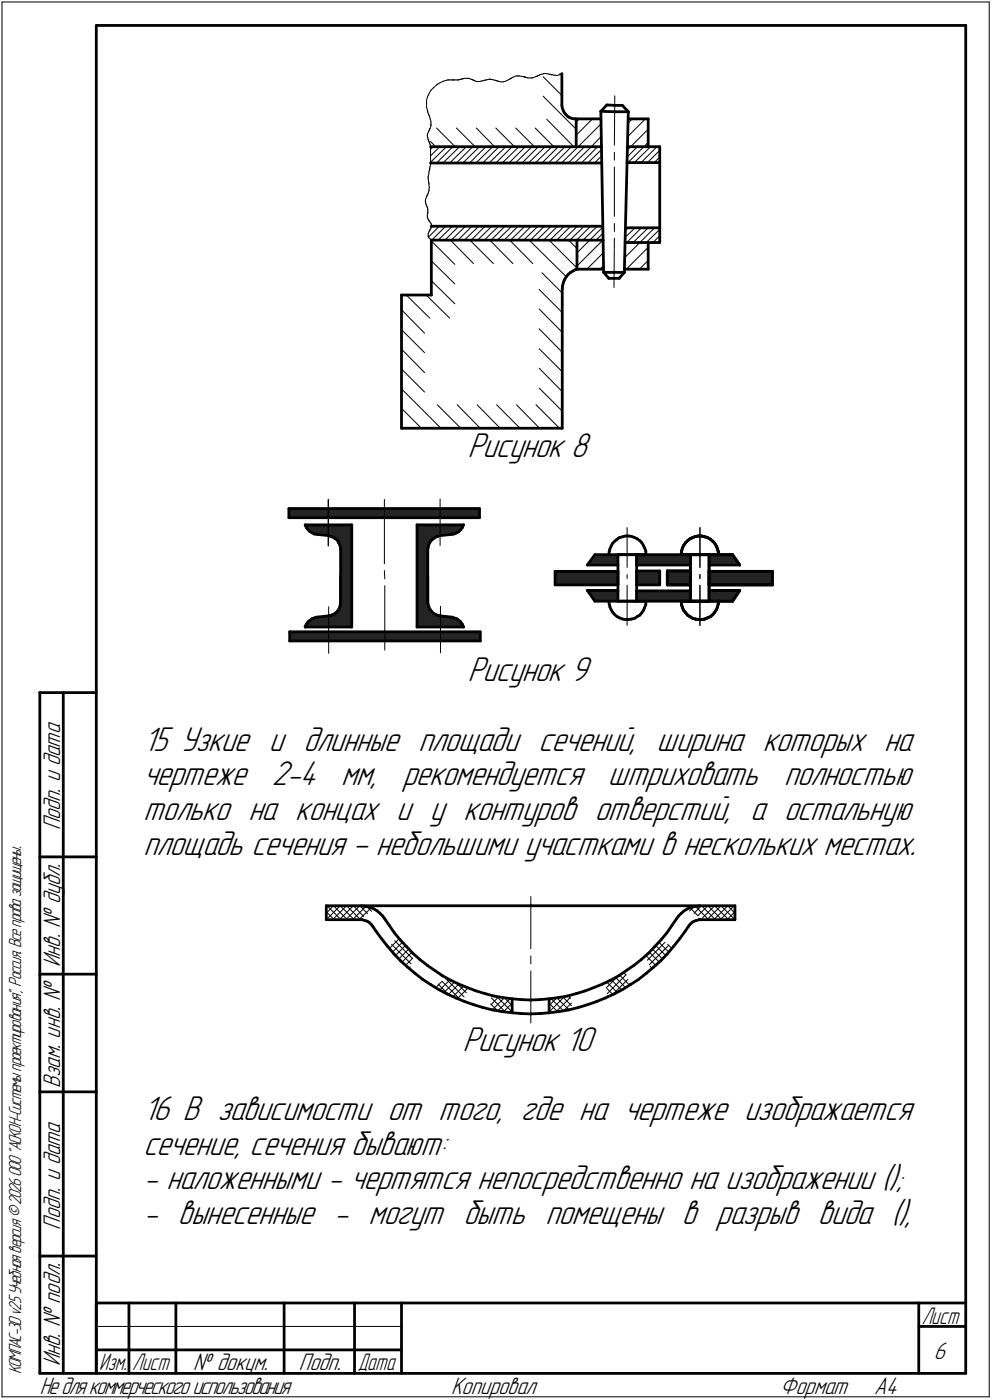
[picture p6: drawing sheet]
<svg xmlns="http://www.w3.org/2000/svg" width="211mm" height="298mm" viewBox="0 0 211 298" stroke-linecap="round" stroke-linejoin="round" font-family="sans-serif">
<path d="M0 0h211.1v298.1h-211.1z" fill="#fff" stroke="#fff" stroke-width=".21"/>
<g fill="none" stroke="#000" stroke-width=".21">
<path d="M.4 .4h210.1zM.4 .4v297zM91.4 19.8l-.3 .5zM91.7 19.2l-.3 .6zM91.7 19.2l.5-.5zM92.2 18.7l.7-.6zM92.9 18.1l.1-.1zM93 18v-.1zM93 17.9h.2zM93.2 17.9l.4-.3zM93.6 17.6l.8-.3zM94.4 17.3l.6-.2z"/>
<path d="M95 17.1l.2-.1zM95.2 17h.1M95.3 17h.1M95.4 17h.2zM95.6 17h.4zM96 17h.2zM96.2 17h.1M96.3 17h.1M96.4 17h.1M96.5 17h.1M96.6 17h.3zM96.9 17h.2z"/>
<path d="M97.1 17h.4zM97.5 17h.1M97.6 17l.1-.1zM97.7 16.9h.2zM97.9 16.9l.1-.1zM98 16.8h.2zM98.2 16.8h.1M98.3 16.8h.1zM98.4 16.8h.1M98.5 16.8h.1M98.6 16.8l.1-.1zM98.7 16.7h.4z"/>
<path d="M99.1 16.7h.4zM99.5 16.7h.1M99.6 16.7h.1M99.7 16.7h.1zM99.8 16.7l.4 .1zM100.2 16.8l.2 .1zM100.4 16.9h.1M100.5 16.9l.1 .1zM100.6 17h.1M100.7 17l.1 .1zM100.8 17.1h.1M100.8 17.1l.2 .1z"/>
<path d="M101 17.2l.2 .1zM101.2 17.3l.3 .1zM101.5 17.4h.2zM101.7 17.4h.1M101.8 17.4h.2zM102 17.4l.4-.1zM102.4 17.3l.3-.1zM102.7 17.2h.3zM103 17.2v-.1zM103 17.1h.1M103.1 17.1h.1M103.3 17l-.1 .1z"/>
<path d="M103.3 17h.2zM103.5 17l.3-.1zM103.8 16.9l.3-.1zM104.1 16.8h.1M104.2 16.8h.1M104.3 16.8l.1 .1zM104.4 16.9h.2zM104.6 16.9l.5 .1zM105.1 17l.2 .1zM105.3 17.1h.2zM105.5 17.1l.1 .1zM105.6 17.2h.1"/>
<path d="M105.7 17.2h.1M105.7 17.2l.1 .1zM105.8 17.3h.2zM106 17.3l.3 .1zM106.3 17.4h.3zM106.6 17.4h.5zM107.1 17.4h.2zM107.3 17.4h.1zM107.4 17.4l.5-.3zM107.9 17.1l.4-.2zM108.3 16.9l.2-.1zM108.5 16.8h.1"/>
<path d="M108.6 16.8l.1-.1zM108.7 16.7h.1M108.8 16.7l.1-.1zM108.9 16.6l.2-.1zM109.1 16.5l.3-.2zM109.4 16.3l.4-.1zM109.8 16.2h.3zM110.1 16.2h.1M110.2 16.2h.1M110.2 16.2h.3zM110.5 16.2l.5 .1zM111 16.3h.3z"/>
<path d="M111.3 16.3h.2zM111.5 16.3h.1M111.6 16.3h.1M111.6 16.4h.1M111.7 16.4h.1M111.8 16.4h.1M111.8 16.4l.2 .1zM112 16.5l.3 .1zM112.3 16.6h.4zM112.7 16.6h.4zM113.1 16.6h.1M113.2 16.6h.1"/>
<path d="M113.3 16.6l.2-.1zM113.5 16.5l.5-.2zM114 16.3h.2zM114.2 16.3l.1-.1zM114.3 16.2h.1M114.4 16.2l.1-.1zM114.5 16.1h.1M114.6 16.1h.1M114.6 16.1l.1-.1zM114.7 16l.2-.1zM114.9 15.9l.2-.1zM115.1 15.8l.5-.1z"/>
<path d="M115.6 15.7h.1zM115.6 16.3l3.9 4zM115.7 15.7h.1M115.7 15.7h.2zM115.9 15.7h.3zM116.2 15.7h.5zM116.7 15.7l.2 .1zM116.9 15.8h.2zM117.1 15.8h.1M117.2 15.8l.1 .1zM117.3 15.9h.1M117.3 15.9h.2z"/>
<path d="M117.5 15.9l.3 .1zM117.8 16h.3zM118.1 16l.4 .1zM118.5 16.1l.5-.2zM119 15.9l.5-.2zM119.1 15.7l.4 .4zM119.5 15.7h.1M210.5 .4v297zM90.8 22.9l.1 .5zM90.8 22.1v.8zM90.8 21.3v.8zM90.9 29l.1 .4z"/>
<path d="M90.9 29h.1M90.9 28.7v.2zM90.9 23.6l.1 .1zM90.9 23.4v.2zM90.9 20.7l-.1 .6zM90.9 20.7h.1M91 29.4l.1 .2zM91 28.4l-.1 .3zM91 23.9l.1 .2zM91 23.9h.1M91 23.8h.1M91 20.5l-.1 .2z"/>
<path d="M91.1 38.1l.1 .3zM91.1 37.8v.3zM91.1 37.8h.1M91.1 37.5v.2zM91.1 29.8l.1 .2zM91.1 29.6v.2zM91.1 24.1l.1 .2zM91.1 20.3l-.1 .2zM91.2 38.9h.1zM91.2 38.9h.1M91.2 38.8h.1M91.2 38.5v.2z"/>
<path d="M91.2 38.4v.1zM91.2 37.3l-.1 .2zM91.2 30l.1 .1zM91.2 28l-.2 .4zM91.2 24.4l.1 .1zM91.2 24.4h.1M91.3 39.4l.1 .5zM91.3 39v.4zM91.3 39h.1M91.3 36.8l-.1 .5zM91.3 36.5v.3zM91.3 30.2l.1 .1z"/>
<path d="M91.3 30.2h.1M91.3 30.1h.1M91.3 27.9l-.1 .1zM91.3 27.9l.1-.1zM91.3 24.6l.1 .1zM91.3 24.6h.1M91.4 39.9l-.1 .4zM91.4 36.3l-.1 .2zM91.4 36.3h.1M91.4 36.2h.1M91.4 36.2v-.1zM91.4 30.3v.3z"/>
<path d="M91.4 27.8h.1M91.4 27.7h.1M91.4 24.7v.2zM91.4 36.1h.1M91.4 36h.1M91.4 35.7v.2zM91.4 30.6l.1 .1zM91.4 27.5v.1zM91.4 27.5h.1M91.4 27.4l.1-.1zM91.4 24.9l.1 .4zM91.5 35.4l-.1 .3z"/>
<path d="M91.5 30.8l.1 .2zM91.5 30.8h.1M91.5 25.3l.2 .5zM91.6 35.1l-.1 .3zM91.6 35.1h.1M91.6 35h.1M91.6 34.9h.1M91.6 34.6v.2zM91.6 34.2v.4zM91.6 34v.2zM91.6 33.8v.2zM91.6 33.8h.1"/>
<path d="M91.6 33.7h.1M91.6 33.6h.1M91.6 33.5h.1M91.6 33.3v.1zM91.6 33.1v.2zM91.6 32.9v.2zM91.6 32.9h.1M91.6 32.8h.1M91.6 32.7h.1M91.6 32.4v.2zM91.6 32.4h.1M91.6 32.3h.1"/>
<path d="M91.6 32.1v.2zM91.6 32.1h.1M91.6 31.7v.3zM91.6 31.4v.3zM91.6 31v.4zM91.6 27.1l-.1 .2zM91.6 34.5l3.4-3.3zM91.6 33.2l2-2zM91.6 31.7l.6-.5zM91.6 30.1l1.1 1.1zM91.7 26.8l-.1 .3zM91.7 26.8h.1"/>
<path d="M91.7 26.7h.1M91.7 26.6h.1M91.7 26.2v.3zM91.7 25.8v.4zM92.9 34.7l3.5-3.5zM92.9 27.3l4 3.9zM94.2 34.7l3.6-3.5zM95.7 34.7l3.5-3.5zM97.1 34.7l3.5-3.5zM97.1 27.3l4 3.9zM98.5 34.7l3.5-3.5zM99.9 34.7l3.5-3.5z"/>
<path d="M101.3 34.7l3.5-3.5zM101.3 27.3l3.9 3.9zM104.1 34.7l3.5-3.5zM105.5 34.7l3.5-3.5zM105.5 27.3l4 3.9zM106.2 31.2l-3.5 3.5zM106.8 34.7l3.6-3.5zM108.3 34.7l3.5-3.5zM109.6 34.7l3.6-3.5zM109.7 27.3l4 3.9zM111.1 34.7l3.5-3.5zM112.4 34.7l3.6-3.5z"/>
<path d="M113.9 34.7l3.5-3.5zM113.9 27.3l4 3.9zM115.3 34.7l3.5-3.5zM115.6 20.5l7 7zM116.3 25.4l5.8 5.8zM116.7 34.7l3.5-3.5zM118.1 34.7l3.5-3.5zM119.5 34.7l3.5-3.5zM120.9 34.7l3.5-3.5zM122.3 34.7l3.5-3.5zM122.6 28.8l3.5-3.5zM122.6 26l.7-.7z"/>
<path d="M123 31.2l4.9-4.9zM123.7 34.7l3.5-3.5zM125.1 34.7l2.9-2.9zM126.5 34.7l1.5-1.5zM127.8 34.7l.2-.2zM127.9 29l-2.1 2.2zM130.7 35.6v10.5zM130.7 32.4v1.7zM130.8 20.4l-.1 10.5zM133.5 33.4l2.1-2.2zM133.5 31.9l.7-.7zM133.6 29l3.7-3.7z"/>
<path d="M133.6 34.6l3.4-3.4zM134.2 31.2l3.7-3.7zM134.5 25.3l-.8 .9zM135 34.6l3.4-3.4zM136.4 34.6l3.4-3.4zM137 31.2l.9-.9zM137.8 34.6l2.6-2.6zM140.4 33.4l-1.2 1.2zM90.5 42.9l.1 .3zM90.5 42.9h.1M90.5 42.7v.1zM90.6 43.4l.1 .2z"/>
<path d="M90.6 43.2v.2zM90.6 42.3l-.1 .4zM90.7 43.6l.1 .1zM90.8 43.9h.1M90.8 43.8h.1M90.8 41.9l-.2 .4zM90.8 44l.1 .2zM90.8 44h.1M90.8 41.7v.2zM90.8 41.7h.1M90.8 41.7l.1-.1zM90.9 46.3l.1 .2z"/>
<path d="M90.9 46.3h.1M90.9 46.2h.1M90.9 45.8v.3zM90.9 45.6v.2zM90.9 44.2l.1 .2zM90.9 41.6h.1M90.9 41.5l.1-.1zM91 46.5l.1 .2zM91 45.5l-.1 .1zM91 45.5h.1M91 45.4h.1M91 45.3h.1"/>
<path d="M91 45.2h.1M91 45v.1zM91 44.7v.3zM91 44.7h.1M91 44.4v.2zM91 41.4h.1M91.1 50.4l.2 .2zM91.1 50.1v.3zM91.1 49.8v.3zM91.1 46.7l.1 .1zM91.1 41.1l-.1 .2zM91.2 46.8l.1 .1z"/>
<path d="M91.2 40.9l-.1 .2zM91.2 50.5l2.3-2.3zM91.3 50.6l.2 .3zM91.3 49.4l-.2 .4zM91.3 47l.1 .1zM91.3 47h.1M91.3 40.6l-.1 .3zM91.3 40.5v.1zM91.3 40.3v.2zM91.4 49.2l-.1 .2zM91.4 49.2v-.1zM91.4 47.2h.1"/>
<path d="M91.4 49.1h.1M91.4 49h.1M91.4 48.9h.1zM91.4 47.2l.1 .1zM91.5 50.9l.3 .2zM91.5 48.9l.1-.1zM91.5 47.3l.2 .3zM91.7 48.6l-.1 .2zM91.7 47.6l.1 .2zM91.7 48.5l.3-.3zM91.8 48.3l-.1 .3zM91.8 48v.3z"/>
<path d="M91.8 48h.1M91.8 47.9h.1M91.8 47.8h.1M91.8 59.8l5 4.9zM91.8 55.5l5 5zM91.8 51.3l5 5zM91.9 51.1l2.9-2.9zM93.2 51.1l3.1-2.9zM94.7 51.1l2.9-2.9zM95.8 51.1l5 5zM96 51.1l3.1-2.9zM97.5 51.1l2.9-2.9z"/>
<path d="M98.8 51.1l3.1-2.9zM100 51.1l5 5zM100.2 51.1l3-2.9zM101.6 51.1l3-2.9zM103 51.1l3.1-2.9zM104.2 51.1l4.9 5zM104.5 51.1l2.9-2.9zM105.8 51.1l3.1-2.9zM107.3 51.1l2.9-2.9zM108.5 51.1l4.9 5zM108.6 51.1l3.1-2.9zM110.1 51.1l2.9-2.9z"/>
<path d="M111.4 51.1l3.1-2.9zM112.6 51.1l7.9 7.8zM112.9 51.1l2.9-2.9zM114.2 51.1l3.1-2.9zM115.3 58.1l4.3 4.3zM115.7 51.1l2.9-2.9zM116.8 51.1l6 6zM117 51.1l3.1-2.9zM118.4 51.1l3-2.9zM119.8 51.1l3.1-2.9zM121 51.1l1.8 1.8zM121.2 51.1l3.1-2.9z"/>
<path d="M122.7 51.1l2.9-2.9zM122.8 56.6l5.5-5.5zM122.8 53.8l2.7-2.7zM124 51.1l3.1-2.9zM125.5 51.1l2.8-2.8zM126.8 51.1l1.5-1.4zM127.7 57.3l.7-.7zM128.3 51.1h.1zM128.4 53.8l-3.5 3.5zM130.7 50.7l-.1 10.5zM130.7 47.6v1.7zM132.9 54.9l3.2-3.3z"/>
<path d="M133 50.5l2.1-2zM133.1 49.1l.6-.6zM133.3 57.3l4.6-4.6zM133.3 51.6l-.3 .4zM133.3 51.6l3.2-3.1zM134.7 51.6l3.2-3.1zM136.1 57.3l1.8-1.8zM136.1 51.6l3.2-3.1zM137.5 51.6l2.9-2.7zM138.9 51.6l1.5-1.4zM85.4 78.6l4.9 4.9zM85.4 74.3l4.9 5z"/>
<path d="M85.4 70.2l4.9 4.9zM85.4 66l4.9 5zM86.4 62.8l5 4.9zM90.7 62.8l5 4.9zM114.7 78.4l4.9 5zM114.7 74.3l4.9 4.9zM114.7 70l4.9 5zM114.7 65.8l4.9 5zM114.7 61.6l4.9 4.9zM85.4 87l4.3 4.2zM85.4 82.8l8.4 8.4zM93 86.2l5 5z"/>
<path d="M97.3 86.2l4.9 5zM101.5 86.2l4.9 5zM105.7 86.2l5 5zM109.9 86.2l4.9 5zM114 86.2l5 5zM114.7 82.6l4.9 4.9zM69.8 106.3v9.9zM81.8 106.3v13.8zM93.6 106.3v9.9zM133.4 112.4v8.4zM148.9 112.4v8.4zM69.9 129.2v9.9z"/>
<path d="M81.8 121.5l.1 1.8zM81.9 124.7v13.7zM93.7 129.1v9.9zM133.4 122.3v.9zM133.4 124.6v8.6zM148.9 122.3v.9zM148.9 124.6v8.6zM69.4 195.8l3-2.9zM69.4 193l.2-.1zM69.4 194.1l1.7 1.7zM69.4 195.5l.4 .3zM69.6 192.9l3 2.9z"/>
<path d="M70.8 195.8l2.9-2.9zM71 192.9l-1.6 1.6zM71 192.9l2.9 2.9zM72.2 195.8l3-2.9zM72.4 192.9l3 2.9zM73.6 195.8l2.9-2.9zM73.7 192.9l2.8 2.8zM75 195.8l2.9-2.8zM75.2 192.9l2.2 2.3zM76.5 195.7l2.5-2.4zM76.5 192.9l1.7 1.7zM78.1 193l1 1.1z"/>
<path d="M84.6 199.6l.2 .1zM112.9 190.9v11.1zM146.7 194l1-1zM146.8 193.3l1.7 1.7zM147.7 194.5l1.6-1.6zM147.9 193l2.9 2.8zM148.5 195l2.1-2.1zM149.3 192.9l2.9 2.9zM149.4 195.5l2.7-2.6zM150.5 195.8l2.9-2.9zM150.6 192.9l3 2.9zM151.9 195.8l3-2.9z"/>
<path d="M152.1 192.9l2.9 2.9zM153.2 195.8l3-2.9zM153.4 192.9l3 2.9zM154.7 195.8l1.7-1.7zM154.9 192.9l1.5 1.6zM156 195.8l.4-.3zM156.2 192.9l.2 .1zM82.7 201.8l4.5 4.5zM82.8 202l2.1-2.1zM83.3 201.1l4.2 4.1zM83.5 202.8l2.1-2.1zM84 200.3l3.8 3.8z"/>
<path d="M84.2 203.5l2.1-2.2zM84.8 204.2l2.2-2.1zM85.5 204.9l2.1-2.1zM86.3 205.6l1.5-1.6zM87.3 205.9l-.3 .3zM92.3 210.1h.2zM92.7 210.3l1.3-1.3zM93.2 209.5l2.3 2.3zM93.6 210.8l2.2-2.2zM94.1 209l3.9 3.9zM94.5 211.3l2.2-2.2zM94.9 208.4l3.8 3.9z"/>
<path d="M95.4 211.8l2.2-2.3zM96.4 212.3l2.2-2.3zM97.2 209.4l2 2zM97.3 212.7l2.3-2.3zM99.7 210.4v.1zM104.4 213.8l1.5 1.4zM104.6 212.5l2.9 3zM104.7 212.3l.3-.3zM104.8 215l2.5-2.5zM105.7 212.2l3.3 3.3zM105.9 215.2l2.6-2.5zM106.1 212.3l-1.6 1.7z"/>
<path d="M107.1 215.5l1.9-1.9zM107.4 212.5l1.6 1.6zM108.4 215.6l.6-.5zM112.9 203.5v1.7zM112.9 206.8v11zM116.8 215.5l3.3-3.3zM116.8 214.1l1.6-1.6zM116.8 213.6l1.9 1.9zM116.8 215.1l.6 .5zM117.3 212.7l2.6 2.5zM118.3 215.5l3-3.1zM118.5 212.5l2.6 2.6z"/>
<path d="M119.7 212.3l1.9 1.8zM119.9 215.2l1.7-1.6zM120.8 212l.6 .6zM129 210.3l2.6-2.5zM129.1 209.1l2.2 2.2zM129.1 210.5l1.3 1.3zM129.2 211.6l4-4zM129.2 212l.3 .3zM130 208.6l2.2 2.2zM131 208.1l2.1 2.2zM131.8 207.6l2.1 2.2zM132.7 207.1l.5 .5z"/>
<path d="M133.3 210.1l.7-.6zM133.6 208.5l-3.3 3.3zM137.4 203.5l2.1 2.1zM138.2 205.4l4.1-4.1zM138.2 202.8l2.1 2.1zM138.3 205.7l.5 .5zM138.6 206.3l4.5-4.5zM138.9 202.1l2.1 2.1zM139.5 201.3l2.1 2.2zM140.2 200.7l2.1 2.1zM141.5 200.7l-3.7 3.8zM142.1 201.1l.9 .9z"/>
<path d="M.4 297.4h210.1zM20.5 282.4h64.9z"/>
</g>
<g fill="none" stroke="#000" stroke-width=".59">
<path d="M20.5 5.4h185zM20.5 5.4v287zM119.5 15.7v6.7zM205.5 5.4v287zM91.6 31.2h36.4zM91.6 34.7h36.4zM119.5 22.4l.1 .5zM119.6 22.9l.2 .6zM119.8 23.5l.3 .5zM120.1 24l.3 .4zM120.4 24.4l.4 .4zM120.8 24.8l.4 .3z"/>
<path d="M121.2 25.1l.6 .1zM121.8 25.2l.5 .1zM122.3 25.3h.3zM122.6 25.3h5.2zM122.6 25.3v5.9zM127.8 23.7l.6 34.3zM127.8 23.7l3 .1zM129.1 22.4l-1.3 1.3zM129.1 22.4h1.7zM130.8 22.4h1.6zM130.8 23.8h2.9zM132.4 22.4l1.3 1.4z"/>
<path d="M133.4 34.6h7zM133.5 31.2h6.9zM133.7 25.3h4.2zM133.7 23.8l-.9 34.2zM137.9 25.3v5.9zM140.4 34.6v13.9zM140.4 31.2v3.4zM91.8 51.1v11.7zM91.8 51.1h31zM91.8 48.2h36.5zM120.1 59.5l-.2 .6zM120.5 58.9l-.4 .6z"/>
<path d="M120.9 58.4l-.4 .5zM120.9 58.4l.5-.4zM121.4 58l.6-.3zM122 57.7l.6-.4zM122.6 57.3h.2zM122.8 51.1v6.2zM122.8 51.1h5.6zM122.8 57.3h5.6zM128.4 58l1.1 1.3zM128.4 58h2.2zM129.5 59.3h1.1zM130.6 59.3h1.1z"/>
<path d="M130.6 58h2.2zM132.8 57.3h5.1zM132.8 58l-1.1 1.3zM133 51.6h7.4zM133.1 48.5h7.3zM137.9 51.6v5.7zM140.4 48.5v3.1zM85.4 62.8v28.4zM85.4 62.8h6.4zM119.6 61.5v29.7zM119.7 60.8l-.1 .7zM119.9 60.1l-.2 .7z"/>
<path d="M85.4 91.2h34.2zM61.5 108.3h40.5zM61.5 110.2h40.5zM61.5 108.3v1.9zM64.9 111.8h9.9zM64.9 111.8h.1M64.9 111.8l.3 .6zM65.2 112.4l.3 .4zM65.5 112.8l.5 .4zM66 113.2l.4 .3zM66.4 113.5l.5 .2zM66.9 113.7l.6 .1z"/>
<path d="M67.5 113.8l2.3 .2zM69.8 114l.6 .2zM70.4 114.2l.5 .2zM70.9 114.4l.5 .3zM71.4 114.7l.4 .4zM71.8 115.1l.3 .5zM72.1 115.6l.2 .5zM72.3 116.1l.2 .5zM72.5 117v11.2zM72.5 116.6v.4zM74.8 111.8v21.7zM88.7 111.8h9.9z"/>
<path d="M88.7 111.8v21.7zM91 117v11.2zM91.1 116.6l-.1 .4zM91.2 116.1l-.1 .5zM91.4 115.6l-.2 .5zM91.8 115.1l.4-.4zM91.8 115.1l-.4 .5zM92.2 114.7l.4-.3zM92.6 114.4l.5-.2zM93.1 114.2l.6-.2zM93.7 114l2.4-.2zM96.1 113.8l.5-.1z"/>
<path d="M96.6 113.7l.6-.2zM97.2 113.5l.4-.3zM97.6 113.2l.4-.4zM98.4 112.4l-.4 .4zM98.6 111.8l-.2 .6zM98.6 111.8h.1M102 108.3v1.9zM126.6 118.1h2.9zM126.6 118.1l-1.6 2.2zM129.5 118.1h7.9zM129.6 117.4l-.1 .7zM129.8 116.8l-.2 .6z"/>
<path d="M130 116.2l-.2 .6zM130.4 115.7l-.4 .5zM130.4 115.7l.4-.5zM130.8 115.2l.5-.4zM131.3 114.8l.5-.3zM131.5 118.1h4zM131.5 118.1v9.9zM131.8 114.5l.7-.2zM132.5 114.3l.6-.2zM133.1 114.1h.7zM133.8 114.1l.6 .1zM134.4 114.2l.6 .3z"/>
<path d="M135 114.5l.6 .2zM135.5 118.1v9.9zM135.5 118.1h11.4zM135.5 118.1v2.2zM135.6 114.7l.5 .4zM136.1 115.1l.5 .5zM136.6 115.6l.3 .6zM136.9 116.2l.3 .5zM137.2 116.7l.2 .6zM137.4 117.3v.6zM137.4 117.9v.2zM144.9 117.9v.2z"/>
<path d="M144.9 118.1h8zM145 117.3l-.1 .6zM145.2 116.7l-.2 .6zM145.5 116.2l-.3 .5zM145.9 115.6l-.4 .6zM146.3 115.1l.5-.4zM146.3 115.1l-.4 .5zM146.8 114.7l.6-.2zM146.9 118.1h4zM146.9 118.1v9.9zM146.9 118.1v2.2zM147.4 114.5l.6-.3z"/>
<path d="M148 114.2l.7-.1zM148.7 114.1h.6zM149.3 114.1l.6 .2zM149.9 114.3l.6 .2zM150.5 114.5l.6 .3zM150.9 118.1v9.9zM151.1 114.8l.5 .4zM151.6 115.2l.5 .5zM152.1 115.7l.3 .5zM152.4 116.2l.3 .6zM152.7 116.8l.1 .6zM152.8 117.4l.1 .7z"/>
<path d="M152.9 118.1h3zM155.9 118.1l1.5 2.2zM61.6 134.5h40.6zM61.6 136.5h40.6zM61.6 134.5v2zM64.9 133.5h9.9zM64.9 133.3v.2zM65.2 132.9l-.3 .4zM65.5 132.4l.5-.3zM65.5 132.4l-.3 .5zM66 132.1l.4-.4zM66.4 131.7l.5-.1z"/>
<path d="M66.9 131.6l.6-.2zM67.5 131.4l2.3-.3zM69.8 131.1h.5zM70.3 131.1l.5-.2zM70.8 130.9l.5-.3zM71.7 130.2l-.4 .4zM72.1 129.8l-.4 .4zM72.3 129.3l-.2 .5zM72.4 128.8l-.1 .5zM72.5 122.6v5.6zM72.5 128.2l-.1 .6zM88.7 133.5h9.9z"/>
<path d="M91 122.6v5.6zM91 128.2l.1 .6zM91.1 128.8l.2 .5zM91.3 129.3l.2 .5zM91.5 129.8l.4 .4zM91.9 130.2l.4 .4zM92.3 130.6l.5 .3zM92.8 130.9l.5 .2zM93.3 131.1h.4zM93.7 131.1l2.4 .3zM96.1 131.4l.5 .2zM96.6 131.6l.6 .1z"/>
<path d="M97.2 131.7l.4 .4zM97.6 132.1l.4 .3zM98 132.4l.4 .5zM98.4 132.9l.2 .4zM98.6 133.3v.2zM102.2 134.5v2zM118.1 124.5h13.4zM118.1 121.7h13.4zM118.1 121.7v2.8zM125 120.3h6.5zM125 125.7l1.6 2.3zM125 125.7h6.5z"/>
<path d="M126.6 128h2.9zM129.5 128l.1 .6zM129.5 128h7.9zM129.6 128.6l.2 .7zM129.8 129.3l.2 .6zM130 129.9l.4 .5zM130.4 130.4l.4 .5zM130.8 130.9l.5 .4zM131.3 131.3l.5 .3zM131.5 128h4zM131.5 121.7v2.8zM131.8 131.6l.7 .2z"/>
<path d="M132.5 131.8l.6 .1zM133.1 131.9h.7zM133.8 131.9l.6-.1zM134.4 131.8l.6-.1zM135 131.7l.6-.4zM135.5 121.6h4.9zM135.5 124.5h4.9zM135.5 121.6v2.9zM135.5 120.3h11.4zM135.5 128h11.4zM135.5 125.8h11.4zM135.5 125.8v2.2z"/>
<path d="M135.6 131.3l.5-.3zM136.6 130.5l-.5 .5zM136.9 130l-.3 .5zM137.2 129.4l-.3 .6zM137.4 128.8l-.2 .6zM137.4 128.1v.7zM137.4 128.1h.1M140.4 121.6v2.9zM142 121.6h4.9zM142 121.6v2.9zM142 124.5h4.9zM144.9 128.1l.1 .7z"/>
<path d="M144.9 128.1h.1M144.9 128h8zM145 128.8l.2 .6zM145.2 129.4l.3 .6zM145.5 130l.4 .5zM145.9 130.5l.4 .5zM146.3 131l.5 .3zM146.8 131.3l.6 .4zM146.9 128h4zM146.9 121.6v2.9zM146.9 125.8v2.2zM147.4 131.7l.6 .1z"/>
<path d="M148 131.8l.7 .1zM148.7 131.9h.6zM149.3 131.9l.6-.1zM149.9 131.8l.6-.2zM150.5 131.6l.6-.3zM150.9 124.5h13.4zM150.9 121.7v2.8zM150.9 121.7h13.4zM150.9 120.3h6.5zM150.9 125.7h6.5zM151.1 131.3l.5-.4zM152.1 130.4l-.5 .5z"/>
<path d="M152.4 129.9l-.3 .5zM152.7 129.3l-.3 .6zM152.8 128.6l-.1 .7zM152.9 128l-.1 .6zM152.9 128h3zM157.4 125.7l-1.5 2.3zM164.3 121.7v2.8zM8.5 147.5v144.9zM8.5 147.5h12zM13.5 147.5v144.9zM8.5 182.5h12zM69.4 192.9h43.5z"/>
<path d="M69.4 192.9v2.9zM69.4 195.8h7.5zM76.9 195.8h.1zM76.9 192.9l.4 .1zM77 195.8l.6 .2zM77.3 193h.8zM77.6 196l.5 .2zM78.1 193l.7 .2zM78.1 196.2l.5 .2zM78.6 196.4l.4 .4zM78.8 193.2l.8 .3zM79 196.8l.3 .5z"/>
<path d="M79.3 197.3l.7 1zM79.6 193.5l.7 .5zM80 198.3l1.2 1.6zM80.3 194l.6 .5zM80.9 194.5l.5 .6zM81.2 199.9l1.3 1.6zM81.4 195.1l.5 .6zM81.9 195.7l.9 1.3zM82.8 197l1.1 1.6zM83.9 198.6l1.3 1.6zM112.9 192.9h43.5zM141.9 198.6l-1.3 1.6z"/>
<path d="M143 197l-1.1 1.6zM143.9 195.7l-.9 1.3zM144.4 195.1l-.5 .6zM144.4 195.1l.5-.6zM144.6 199.9l-1.3 1.6zM144.9 194.5l.6-.5zM145.5 194l.7-.5zM145.8 198.3l-1.2 1.6zM146.2 193.5l.8-.3zM146.5 197.3l-.7 1zM146.8 196.8l-.3 .5zM146.8 196.8l.4-.4z"/>
<path d="M147 193.2l.7-.2zM147.2 196.4l.5-.2zM147.7 196.2l.5-.2zM147.7 193h.8zM148.2 196l.6-.2zM148.5 193l.4-.1zM148.8 195.8h.1zM148.9 195.8h7.5zM156.4 192.9v2.9zM8.5 207.4h12zM82.5 201.5l1.3 1.6zM83.8 203.1l1.4 1.5z"/>
<path d="M85.2 200.2l1.3 1.4zM85.2 204.6l1.5 1.3zM86.5 201.6l1.4 1.4zM86.7 205.9l1.6 1.4zM87.9 203l1.4 1.3zM88.3 207.3l1.6 1.2zM89.3 204.3l1.6 1.3zM89.9 208.5l1.7 1.1zM90.9 205.6l1.6 1.1zM91.6 209.6l1.8 1.1zM92.5 206.7l1.6 1.1zM93.4 210.7l1.8 1z"/>
<path d="M94.1 207.8l1.7 .9zM95.2 211.7l1.8 .8zM95.8 208.7l1.8 .8zM97 212.5l1.9 .8zM97.6 209.5l1.9 .8zM98.9 213.3l1.9 .7zM99.5 210.3l1.8 .7zM100.8 214l2 .5zM101.3 211l1.9 .6zM102.8 214.5l2 .6zM103.2 211.6l1.9 .5zM104.8 215.1l2 .3z"/>
<path d="M105.1 212.1l1.9 .3zM106.8 215.4l2 .2zM107 212.4l2 .3zM108.8 215.6l2 .2zM109 212.7l1.9 .2zM109 212.7v2.9zM110.8 215.8l2.1 .1zM110.9 212.9h2zM112.9 212.9h2zM112.9 215.9l2.1-.1zM114.9 212.9l1.9-.2zM115 215.8l2-.2z"/>
<path d="M116.8 212.7l2-.3zM116.8 212.7v2.9zM117 215.6l2-.2zM118.8 212.4l1.9-.3zM119 215.4l2-.3zM120.7 212.1l1.9-.5zM121 215.1l2-.6zM122.6 211.6l1.9-.6zM123 214.5l2-.5zM124.5 211l1.8-.7zM125 214l1.9-.7zM126.3 210.3l1.9-.8z"/>
<path d="M126.9 213.3l1.9-.8zM128.2 209.5l1.8-.8zM128.8 212.5l1.8-.8zM130 208.7l1.7-.9zM130.6 211.7l1.8-1zM131.7 207.8l1.6-1.1zM132.4 210.7l1.8-1.1zM133.3 206.7l1.6-1.1zM134.2 209.6l1.7-1.1zM134.9 205.6l1.6-1.3zM135.9 208.5l1.6-1.2zM136.5 204.3l1.4-1.3z"/>
<path d="M137.5 207.3l1.6-1.4zM139.1 205.9l1.5-1.3zM139.3 201.6l-1.4 1.4zM140.6 200.2l-1.3 1.4zM142 203.1l-1.4 1.5zM143.3 201.5l-1.3 1.6zM8.5 232.5h12zM8.5 267.5h12zM20.5 277.5h185zM20.5 277.5v14.9zM27.4 277.5v14.9zM37.4 277.5v14.9z"/>
<path d="M60.5 277.5v14.9zM75.4 277.5v14.9zM85.4 277.5v14.9zM195.5 277.5v14.9zM8.5 292.4h12zM20.5 292.4h185zM20.5 287.4h6.9zM27.4 287.4h10zM37.4 287.4h23.1zM60.5 287.4h14.9zM75.4 287.4h10zM195.5 282.4h10z"/>
</g>
<g fill="#242424" stroke="#242424" stroke-width=".21">
<path d="M61.5 108.3h40.5v1.9h-40.5z"/>
<path d="M61.6 134.5h40.6v2h-40.6z"/>
<path d="M64.9 111.8h9.9v21.7h-9.9a2.94 2.94 0 0 1 2.6-2.1l2.3-.3a2.91 2.91 0 0 0 2.7-2.9v-11.2a3.1 3.1 0 0 0-2.7-3l-2.3-.2a2.75 2.75 0 0 1-2.6-2z"/>
<path d="M88.7 111.8h9.9a2.94 2.94 0 0 1-2.5 2l-2.4 .2a3.1 3.1 0 0 0-2.7 3v11.2a3.1 3.1 0 0 0 2.7 2.9l2.4 .3a2.88 2.88 0 0 1 2.5 2.1h-9.9z"/>
<path d="M126.6 118.1h4.9v2.2h-6.5z"/>
<path d="M135.5 118.1h11.4v2.2h-11.4z"/>
<path d="M150.9 118.1h5l1.5 2.2h-6.5z"/>
<path d="M150.9 121.7h13.4v2.8h-13.4z"/>
<path d="M150.9 125.7h6.5l-1.5 2.3h-5z"/>
<path d="M142 121.6h4.9v2.9h-4.9z"/>
<path d="M135.5 125.8h11.4v2.2h-11.4z"/>
<path d="M135.5 121.6h4.9v2.9h-4.9z"/>
<path d="M125 125.7h6.5v2.3h-4.9z"/>
<path d="M118.1 121.7h13.4v2.8h-13.4z"/>
</g>
<g font-size="7.8">
<text x="99.5" y="97.3">Рисунок 8</text>
<text x="99.5" y="145.1">Рисунок 9</text>
<text x="30.5" y="159.8">15 Узкие и длинные площади сечений, ширина которых на</text>
<text x="30.5" y="167.2">чертеже</text>
<text x="57.8" y="167.2">2-4</text>
<text x="72.6" y="167.2">мм,</text>
<text x="85.7" y="167.2">рекомендуется</text>
<text x="129.3" y="167.2">штриховать</text>
<text x="166.8" y="167.2">полностью</text>
<text x="30.5" y="174.6">только на концах и у контуров отверстий, а остальную</text>
<text x="30.5" y="182">площадь сечения – небольшими участками в нескольких местах.</text>
<text x="98.5" y="223.7">Рисунок 10</text>
<text x="30.5" y="238.5">16 В зависимости от того, где на чертеже изображается</text>
<text x="30.5" y="245.9">сечение, сечения бывают:</text>
<text x="30.5" y="253.3">- наложенными - чертятся непосредственно на изображении ();</text>
<text x="30.5" y="260.6">- вынесенные - могут быть помещены в разрыв вида (),</text>
</g>
<g font-size="5.4">
<text x="12.8" y="176.8" transform="rotate(-90 12.8 176.8)">Подп. и дата</text>
<text x="12.8" y="205.9" transform="rotate(-90 12.8 205.9)">Инв. № дубл.</text>
<text x="12.8" y="231.7" transform="rotate(-90 12.8 231.7)">Взам. инв. №</text>
<text x="12.8" y="261.8" transform="rotate(-90 12.8 261.8)">Подп. и дата</text>
<text x="12.8" y="290.9" transform="rotate(-90 12.8 290.9)">Инв. № подл.</text>
<text x="41.1" y="291.8">№ докум.</text>
<text x="63.6" y="291.8">Подп.</text>
<text x="198.7" y="289.3">6</text>
<text x="8.5" y="296.7">Недлякоммерческогоиспользования</text>
<text x="96" y="296.8">Копировал</text>
<text x="166" y="296.8">Формат</text>
<text x="186" y="296.8">A4</text>
</g>
<g font-size="5.3">
<text x="196.1" y="281.8">Лист</text>
<text x="21.1" y="291.8">Изм.</text>
<text x="28.1" y="291.8">Лист</text>
<text x="76.1" y="291.8">Дата</text>
</g>
<text font-size="3.9" x="4.5" y="292.5" transform="rotate(-90 4.5 292.5)">КОМПАС-3Dv25Учебнаяверсия©2026ООО&quot;АСКОН-Системыпроектирования&quot;, Россия. Всеправазащищены.</text>
</svg>
